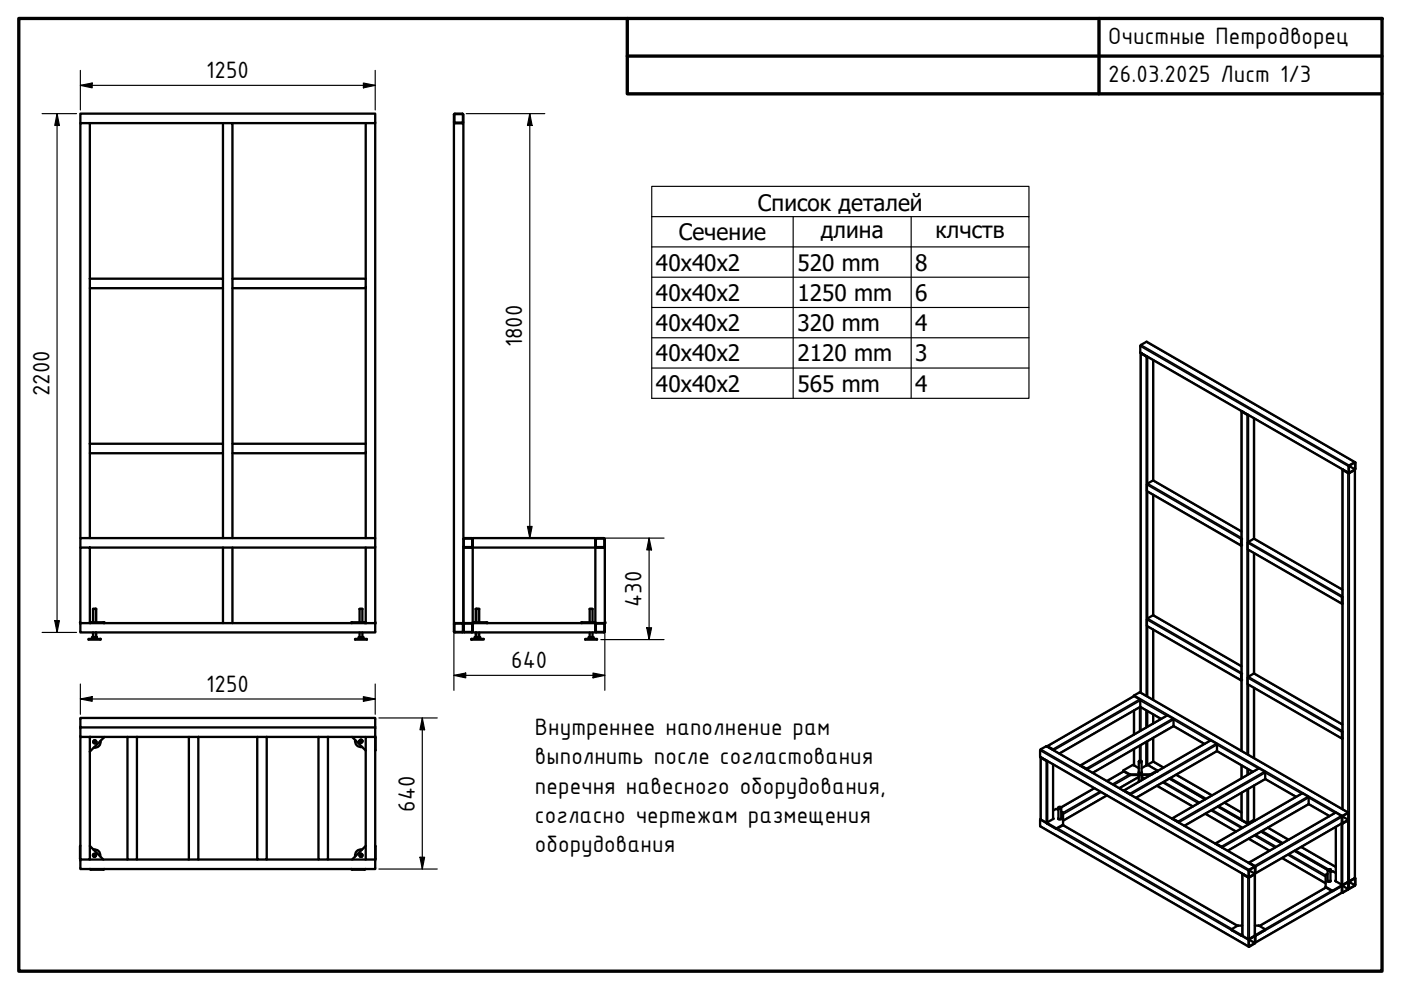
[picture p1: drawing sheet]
<svg xmlns="http://www.w3.org/2000/svg" width="297mm" height="210mm" viewBox="0 0 297 210" stroke-linecap="round" stroke-linejoin="round" font-family="sans-serif">
<!-- layer: Visible (ISO) -->
<g fill="none" stroke="#000" stroke-width=".49">
<path d="M17 26.1v-2h62.6v2M19 26.1h28.3M47.3 26.1h2v33M47.3 26.1v33M49.3 26.1h28.2M77.5 26.1h2.1v88M77.5 26.1v33M96.2 24.3v1.6l.2 .2M96.2 26.1h2v106h-2zM96.3 24.3l.1 1.7M96.4 24.1l-.2 .2M96.4 24.2l-.1 .1"/>
<path d="M96.4 24.2h1.6M96.4 24.1h1.6M96.4 26h1.6M98 24.2l.1 .1M98 24.1l.2 .2M98.1 25.9l-.1 .1M98.1 24.3v1.6M98.2 25.9l-.2 .2M98.2 24.3v1.6M19 59.1v-33h-2v88M19 59.1h28.3v2h-28.3zM49.3 59.1h28.2v2h-28.2z"/>
<path d="M19 61.1v33M47.3 61.1v33M49.3 61.1v33M77.5 61.1v33M241.9 74.9l1.2 .7M243.2 75.6l-1.4-.8v72.1M244.5 76.3v25.5M19 94.1h28.3v2h-28.3zM19 96.1v18M47.3 96.1v18M49.3 94.1h28.2v2h-28.2zM49.3 96.1v18"/>
<path d="M77.5 96.1v18M263.3 87.2l1.2 .7M264.6 88l-1.4-.8v72M265.9 88.7v25.5M284.7 99.6l1.2 .7M286 98.8l1.3-.7v1.4l-1.2 .7zM286 98.7l1.2-.7 .2 .1-.1 1.4-1.3 .8zM287.3 99.6l-.1 86.6M287.3 98l-44.2-25.5-1.3 .7v1.6l44.2 25.5M17 116.1v-2h62.6v2M17 116.1h2v16h-2zM19 116.1h58.5"/>
<path d="M47.3 116.1v16M49.3 116.1v16M77.5 116.1h2.1v16h-2.1zM98.2 115.9l.2 .2h1.6M98.2 116.1h2v16h-2zM98.3 114.3v1.6M98.4 115.9l1.6 .1M98.4 114.2h1.6M98.4 114.1h1.6M98.4 114.2v.1M98.4 114.1l-.2 .2M100 114.1l.2 .2"/>
<path d="M100 114.2l.1 .1M100.1 115.9l-.1 .1M100.1 114.3v1.6M100.2 115.9l-.2 .2M100.2 114.1h26v2h-26zM126.2 115.9l.2 .2M126.3 114.3v1.6M126.3 115.9l1.7 .1M126.4 114.1l-.2 .2M126.4 114.2l-.1 .1M126.4 114.2h1.6M126.4 114.1h1.6"/>
<path d="M128 114.1l.2 .2M128 114.2l.1 .1M128.1 115.9l-.1 .1M128.1 114.3v1.6M128.2 114.3v1.6M128.2 115.9l-.2 .2M244.5 104.9v25.6M263.2 115.6h.1M263.2 114.1v1.6M263.2 112.7l-18.7-10.9-1.3 .8v1.6l20 11.5M263.2 114.2v.1M265.9 117.3v25.5"/>
<path d="M286.1 100.3h-.3l-1.2-.8v72.1M17 131.9v2.2h62.6v-2.2M19 131.9h3.1v.2h-3v-.2M19 132.1h.1M19.5 135.5h.1M19.6 135.1h.9v.3M19.7 129.1h.6v2.8M19.7 129.1h.7M19.7 129.1v2.8M19.7 134.1v1M19.9 135.1v.3M20.3 129.1h.1"/>
<path d="M20.3 134.1v1M20.4 135.4v-.3h.1v.3M20.4 134.1v1h-.9v.3M20.4 129.1v2.8M20.5 135.4v.1M20.5 135.4l-1 .1M21.3 135.5v.1h-2.5v-.1h2.5v.1M22.1 131.9l.1 .2M22.1 132.1h52.4M75.3 135.5h2.5v.1h-2.5zM76 135.4h1.1M76 135.4v-.3h.3v.3"/>
<path d="M76 135.4l.1 .1M76.1 135.1h.9M76.2 129.1h.6M76.2 129.1v2.8M76.2 134.1v1M76.3 135.1h.5v.3M76.8 135.1h.3v.3M76.8 129.1v2.8M76.8 134.1v1M77.1 135.4l-.1 .1M77.5 131.9v.2h-3v-.2h3M77.5 132.1h.1"/>
<path d="M96.4 132.1l-.2 .2v1.6l.2 .2M96.4 132.2v1.8M96.4 132.2h1.6M96.4 134h1.6M96.4 134.1h1.6M98 132.2l.1 .1M98 132.1l.2 .2M98.1 133.9l-.1 .1M98.1 132.3v1.6M98.2 133.9l-.2 .2M98.3 132.3v1.6M98.4 133.9l1.6 .1"/>
<path d="M98.4 132.1h1.6M98.4 132.2h1.6M98.4 132.2v.1M98.4 132.1l-.2 .2 .1 1.7 1.7 .1M100 132.2v1.8M100 132.1l.2 .2M100 135.5h2.6v.1h-2.6zM100 135.5h-.1l.1 .1M100.2 133.9l-.2 .2M100.2 133.9v.2h26v-.2M100.2 131.9h.2v.2M100.4 131.9h2.9v.2"/>
<path d="M100.6 135.4h.2M100.6 135.4l.1 .1M100.7 135.1h1M100.8 135.4l.1 .1M100.8 135.4v-.3h1l-.1 .4M100.8 135.1h-.2v.3M100.9 129.1h.7M100.9 129.1v2.8M100.9 134.1v1M101 134.1v1M101 129.1h-.1M101 135.1v.3"/>
<path d="M101.6 135.1v.3M101.6 129.1h-.6v2.8M101.6 129.1v2.8M101.6 134.1v1M101.8 135.4l-.9 .1M123.3 131.9h2.9v.2h-2.9zM123.3 132.1h-23.1v1.8M124.1 135.5h2.5v.1h-2.5zM124.8 135.5h.1M124.9 135.5h.9M125 135.4v-.3h-.2l.1 .4M125 129.1h.6"/>
<path d="M125 129.1v2.8M125 134.1v1M125.4 135.1v.3M125.6 129.1v2.8M125.6 134.1v1M125.7 135.1h-.8h.9v.3M125.8 135.5h.1M126.2 133.9l.2 .2h1.6M126.2 131.9v-15.8h2v16h-2v1.8M126.4 132.1l-.2 .2M126.4 132.2v1.8h1.6M126.4 132.2h1.6"/>
<path d="M128 132.1l.2 .2v1.6l-.2 .2M128 132.2v1.8M128.2 131.9h.2v.2h-.2M244.5 133.5v14.9M284.6 126.6v1.4M284.6 125l-18.7-10.8-1.4 .9 .1 1.4 20 11.6M284.6 126.5v1.6M17 156.2h2v26h-2zM17 152.2h62.6v2h-62.6zM17 154.2v2M19 156.2h8M19.1 159.3h-.1"/>
<path d="M19.2 156.2l-.2 .2M21.3 157a1.25 1.25 0 0 1-1.4 1.5M22.1 156.3l-3 3M22.1 156.3h.1M27 156.2h2v26h-2zM29 156.2h11M40 156.2h2.1v26h-2.1zM42.1 156.2h12.4M54.5 156.2h2.1v26h-2.1zM56.6 156.2h10.9M67.5 156.2h2v26h-2zM69.5 156.2h8"/>
<path d="M74.6 156.2l2.9 2.9M75.3 156.9a1.25 1.25 0 0 0 1.5 1.5M77.5 156.2h2.1v26h-2.1zM79.5 156.3l.1 .1M79.6 154.2v2M79.6 156.4l-.1 2.8M222 158.3l1.3 .7M222 158.2l18.4-10.6 1.3 .8v1.5l-17.1 9.9M240.3 147.6l1.4-.8 44.2 25.5M240.4 150.6v5.2M240.4 158.8v3.4M241.7 149.9h.1"/>
<path d="M241.7 149.9l4.5 2.5M243.1 150.6v3.6M243.1 157.3v4.9M244.5 156.5v4.9l-1.4 .8M244.5 151.4v2M248.8 154l6.5 3.7M258 159.2l7.6 4.5M263.2 144.1v.1M263.2 142.7v1.6M263.2 141.3l-18.7-10.8-1.3 .7v1.6l20 11.5M263.2 142.8h.1M265.9 145.8v14.9"/>
<path d="M284.6 155.2v1.3M284.6 153.6l-18.7-10.8-1.4 .9 .1 1.4 20 11.5M284.6 155v1.6M17 179.3v2.8M19 179.4l2.9 2.8M77.5 179.4l-2.9 2.8M79.5 179.3l.1 2.8M220.6 173.6v1.6l44.2 25.5M220.6 160.6v13.1l3.3 2 1.5-.7M220.6 160.5l1.4 .9M220.7 160.6h.1M221.9 161.3h.1"/>
<path d="M223.3 173.5v.1M223.3 173.6h.1M223.3 162.1v11.5M223.3 173.6l-1.3 .9 1.9 1.1 1.5-.8M224.4 171.7l-.5-.2-.6 .4M224.4 173.5a.3 .3 0 0 0 .3 .3 .3 .3 0 0 0 .3-.3M224.4 171.5l-.2 .1M224.4 173.6h.1M224.4 171.2v2.5M224.5 171.1a.23 .23 0 0 0 .2 .3 .23 .23 0 0 0 .2-.3 .21 .21 0 0 1-.2 .3 .21 .21 0 0 1-.2-.3h.4M224.9 171.1h.1M225 172l.4 .3v2.7"/>
<path d="M225 173.6h.1M225 171.2v2.5M225.4 174.9l37 21.4M229.1 162.4h.1M229.2 162.4l1.1 .7M230.4 163.1l-1.4-.8 18.5-10.6 1.3 .7v1.6l-17.1 9.9M232 167.1l-7 4.1M234.7 168.7l-9.3 5.3M238.2 163.4v.1M238.2 167.6l1.4 .8M238.2 163.5l-3.5 2.1M238.3 167.6l18.3-10.6 1.4 .8v1.5l-17.1 9.9"/>
<path d="M238.3 167.7l1.2 .7M240.4 162.2h.1M240.4 162.2l.1 .1M241.4 162.9l-1.3-.7-1.9 1.2 1.3 .8h4.4l1.4-.8-1.9-1.2-1.4 .7M241.4 163.7a.3 .3 0 0 0 .3 .3 .3 .3 0 0 0 .3-.3M241.4 164.7l-4.1 2.4M241.4 163.8h.1M241.4 161.5v2.4M241.4 164.3v1.5M241.5 161.3v.1M241.9 161.3a.21 .21 0 0 1-.1 .3 .21 .21 0 0 1-.3-.2M242 164.7l.6 .4"/>
<path d="M242 163.8h.1M242 161.5v2.4M242 164.3v1.1M243.1 162.2l-.1 .1M244.5 161.4l2.2 1.3M245.3 163.4v.1l-1.4 .8h-4.3l-1.4-.8M245.3 166.6l7.6 4.4M247.9 165.1l7.7 4.4M248.5 173.6l1.4 .7M248.5 173.5l18.4-10.6 1.4 .8v1.5l-17.2 9.9M248.6 173.6h.1M248.6 173.6l1.2 .7"/>
<path d="M249.4 164.3l7.6 4.3M255.6 172.5l6.5 3.8M257.7 178.9l1.3 .8M257.7 178.8l18.4-10.6 1.4 .9-.1 1.4-17.1 9.9M257.8 178.9l1.2 .7M258.2 171l6.5 3.8M259.6 170.2l3.6 2.1M263.2 162.3v2.7M264.7 177.8l4.4 2.6M265.9 166.5v7.3l-1.2 .7-1.5-.8v-5.6M265.9 173.8l.2 .2M267.4 176.3l4.4 2.6"/>
<path d="M268.3 165.2l6.5 3.7M268.8 175.5l4.4 2.5M275.9 179.6l7.3 4.2M277.5 170.5l4.4 2.5M283.2 175.3v11.5M284.5 173.2l-.1-.2-1.3-.7-18.3 10.6M284.5 174.5l-18.4 10.7M284.5 173.2l.2-.2 1.2-.7v1.5l-1.2 .8M284.5 174.5l.2 .1M284.5 173.2v1.3M284.5 174.6h.1M284.7 173l1.2-.6v1.4l-1.3 .7z"/>
<path d="M284.7 174.6h-.3M285.9 173.9v13M17 182.1v.1M19 182.2h8M19.1 184.2l.1 .2h2.7M19.8 180.1a1.25 1.25 0 0 1 1.4 1.5M22.1 184.2l-.2 .2M29 182.2h11M42.1 182.2h12.4M56.6 182.2h10.9M69.5 182.2h8M74.5 184.2l.2 .2"/>
<path d="M74.6 184.4h2.7M76.8 180.1a1.25 1.25 0 0 0-1.5 1.5M77.5 184.2l-.2 .2M79.6 182.1v2.2h-62.6v-2.1M261.1 197.1l.1 .1 1.9 1.1 .3-.1M263.4 185.3v13.1l1.3 .7h.2M263.4 196.3h-1l-1.3 .7 2 1.2 .3-.1M263.4 185.2l1.2 .8h.3M263.5 185.3l1.2 .7M264.8 183l1.2 .6 .1 .2M264.8 183l1.2 .7M264.8 199.2l1.3-.7v1.4l-1.3 .8z"/>
<path d="M264.9 184.5l1.2-.7v1.4l-1.3 .7zM266 198.4l.1 .1M266 198.4l-1.1 .7M266.1 198.3v.2M266.1 198.4h-.1M266.1 196.3h.8l1.3 .8M266.1 185.3v13.1M266.1 198.4h.1M266.1 198.2h.1M266.1 198.3h.1M266.1 183.7l-44.2-25.5-1.3 .8v1.5l44.2 25.5M266.1 183.8l-.1-.1-1.3 .9v1.4h.2"/>
<path d="M266.1 183.8v1.5l-1.2 .7M266.1 198.5v1.5l-1.3 .7-.1-1.4 .2-.2M268.2 197.1l-1.9 1.1h-.2M268.2 197.1v.1l-2.1 1.1M271.8 181.9l9.3 5.4M274.5 180.4l7 4v2.4M281.1 188.2l-14.1 8.1M281.5 185.3l-.4 .2v2.7l1.4 .7 2-1.1M281.5 186.7a.3 .3 0 0 0 .3 .3 .3 .3 0 0 0 .3-.3M281.6 184.3a.23 .23 0 0 0 .2 .3 .23 .23 0 0 0 .2-.3M281.6 184.4l.3-.1a.21 .21 0 0 1-.1 .3 .21 .21 0 0 1-.2-.2zM281.6 184.3h.1"/>
<path d="M282.1 184.9l.4-.2 .7 .4M282.1 184.8l.1 .1M282.1 184.5v2.3M283.2 186.8l1.3 .9-1.9 1.1-1.5-.8M283.2 186.7v.1M283.2 186.8h.1M284.5 187.8v.1M284.5 189.2l-18.4 10.7M284.5 187.6v.2M284.5 187.9v1.3M284.5 189.3h.1M284.6 187.8l1.3-.7v1.4l-1.2 .7z"/>
<path d="M284.7 187.6l-.2 .3M284.7 187.6l-.2 .1M285.8 187l.1 .1M285.8 187l-1.1 .6M285.9 186.9l-.1 .1M285.9 187h.1M285.9 188.4v.2l-1.2 .7-.2-.1M285.9 187.1v1.3M285.9 188.5h.1M286 187l1.3-.7-.1 1.4-1.1 .7zM286.1 186.8l-.2 .3M286.1 186.8l-.2 .1"/>
<path d="M287.2 186.2l.2 .1-.1 1.4-1.3 .8-.1-.1M287.2 186.2l-1.1 .6M287.3 186.2h.1"/>
<circle cx="20.1" cy="157.3" r=".34"/>
<circle cx="20.1" cy="157.3" r=".3"/>
<circle cx="20.1" cy="157.3" r=".26"/>
<circle cx="76.5" cy="157.1" r=".26"/>
<circle cx="76.5" cy="157.1" r=".3"/>
<circle cx="76.5" cy="157.1" r=".34"/>
<circle cx="241.8" cy="161.5" r=".21"/>
<circle cx="20" cy="181.3" r=".34"/>
<circle cx="20" cy="181.3" r=".3"/>
<circle cx="20" cy="181.3" r=".26"/>
<circle cx="76.5" cy="181.3" r=".26"/>
<circle cx="76.5" cy="181.3" r=".3"/>
<circle cx="76.5" cy="181.3" r=".34"/>
</g>
<!-- layer: Visible Narrow (ISO) -->
<g fill="none" stroke="#000" stroke-width=".35">
<path d="M241.8 73.4l44.1 25.5M241.8 74.7l44.1 25.5M241.9 74.9v72M241.9 73.1l44.2 25.6M243 75.6v71.9M243 72.5l44.2 25.5M243.1 75.5v.1M243.3 75.7v26.8l19.9 11.5M244.4 76.3v25.6l18.8 10.8M263.3 87.3v71.9M264.4 87.9v72M264.5 87.9h.1"/>
<path d="M264.7 88v26.9l19.9 11.5M265.8 88.7v25.5l18.8 10.9M284.7 99.6v72M286 98.8l1.2 .8M286.1 98.7l1.2 .7M287.2 98.1h.1M287.2 99.6v86.6M243.2 104.1l19.9 11.5M243.2 102.8l19.9 11.5M243.3 104.2v26.9l19.9 11.5M244.4 104.9v25.6l18.8 10.8M264.5 115.1l20 11.5"/>
<path d="M264.5 116.5l20 11.5M264.7 116.6v26.9l19.9 11.5M265.8 117.2v25.6l18.8 10.9M285.8 100.3v71.9M285.9 100.2v.1M286 100.2h.1M286.1 100.3v86.5M243.2 132.7l19.9 11.5M243.2 131.4l19.9 11.5M243.3 132.8v14.9M244.4 133.5v14.8M284.6 127.9h.1"/>
<path d="M284.6 126.6h.1M220.5 159.1l44.2 25.5M220.7 158.9l44.2 25.5M221.8 158.2l44.2 25.5M222.1 158.3h.1M223.2 159h.1M240.5 147.6l-18.4 10.6M240.5 147.4l44.2 25.6M240.5 150.6v5.1M240.5 158.8v3.5M241.6 148.3l-18.4 10.6M241.6 146.8l44.2 25.5"/>
<path d="M241.6 150v5M241.6 158.1v3.2M241.9 150v4.9M241.9 158v3.3M243 150.6v3.6M243 157.3v5M243.3 157.1v5l2.2 1.3M243.3 150.8v3.3M244.4 156.5v5l2.2 1.3M244.4 151.4v2M246.2 152.4l-4.4-2.6-17.3 9.9M247.3 151.7l-5.5-3.2-18.4 10.6"/>
<path d="M247.5 151.7l-18.3 10.6M248.7 152.3l-18.4 10.6M255.4 157.7l-6.6-3.8-17.2 9.9M256.5 157.1l-7.7-4.5-18.3 10.6M256.8 157l-18.4 10.6M257.9 157.7l-18.4 10.6M264.5 145l20 11.6M264.5 143.7l20 11.5M264.7 145.2v14.9M265.8 145.8v14.9M284.6 156.5h.1M284.6 155.2h.1"/>
<path d="M220.5 160.4l44.2 25.5M220.5 173.8l44.2 25.5M220.5 175.1l44.2 25.5M220.7 160.7v13M221.8 161.3v13.1M221.9 161.3h.1M222 174.5v.1M222.1 161.4v12.9M223.2 162v11.7M223.3 173.5v.1M223.9 175.6v.1M224.1 175.6v.1"/>
<path d="M224.2 175.6l37 21.4M224.4 171.6l-.1 .1M225.4 174.9l36.9 21.4M232.1 167.1l-7.1 4.1M233.2 167.8l-7.8 4.5M233.5 168l-8.1 4.6M234.6 168.6l-9.2 5.4M238.2 163.4l.1 .2-3.6 2M238.4 167.7h-.1M239.4 164.2l-3.5 2.1M239.5 168.3h.1M239.5 164.1v.2"/>
<path d="M239.6 164.2v.1M239.8 164.3l-3.7 2.1M241.4 164.7l-4.1 2.4M242 164.7l.7 .3M243.7 164.3l.1 .1M243.9 164.2v.1M244 164.1v.2M245.3 163.4v.1M245.4 166.6l7.5 4.4M246.5 165.9l7.6 4.4M246.8 165.8l7.6 4.3M247.9 165.1l7.6 4.4"/>
<path d="M248.2 165l7.6 4.3M249.3 164.3l7.6 4.4M255.6 172.5l6.5 3.8M256.7 171.8l6.5 3.8M257 171.7l6.5 3.8M257.8 178.9h.1M258.1 171l6.6 3.8M258.4 170.9l4.8 2.7M258.9 179.6h.1M259.6 170.2l3.6 2.1M263.3 162.3v2.7M263.3 168.1v5.7"/>
<path d="M264.4 162.9v1.4M264.4 167.4v7.1M264.7 167.3v7.2l.3 .1M264.7 163.1v1.1M264.8 177.8l4.4 2.5M265.7 163.6l-7.7-4.4-17.2 9.9M265.8 166.6v7.2l.3 .2M265.9 177.2l4.4 2.5M266.2 177l4.4 2.5M266.8 162.9l-8.8-5-18.3 10.6M267 162.9l-18.4 10.6M267.3 176.4l4.4 2.5"/>
<path d="M267.6 176.2l4.4 2.5M268.1 163.6l-18.4 10.6M268.7 175.5l4.5 2.6M274.8 168.9l-6.5-3.8-17.2 9.9M275.8 179.6l7.4 4.3M276 168.3l-7.7-4.5-18.4 10.6M276.2 168.2l-18.4 10.6M277.3 168.9l-18.4 10.6M281.9 173l-4.4-2.6-17.2 9.9M283.1 172.4l-5.6-3.3-18.4 10.6M283.2 172.3l-18.3 10.6M283.2 175.3v11.6"/>
<path d="M284.4 173l-18.4 10.6M284.4 174.7v12.8M284.5 173.2l-18.4 10.6M284.5 174.5l-18.4 10.6M284.6 173.2l1.2 .6M284.6 174.5h.1M284.7 173l1.2 .7M284.7 174.6v13M285.8 172.4h.1M285.8 174v13M261.2 197.1v.1M263.1 198.2v.1"/>
<path d="M263.3 198.2v.1M263.5 185.4v13M264.6 186v13.1M264.7 185.9v.1M264.8 185.9h.1M264.8 184.6l1.2 .7M264.8 199.3l1.2 .7M264.9 183h.1M264.9 186v13.1M264.9 184.5l1.2 .7M264.9 199.2l1.2 .6M266 183.8l.1 .1"/>
<path d="M266 198.5h.1M266 185.4v13M266.1 198.2v.1M266.3 198.2v.1M268.2 197.1v.1M271.9 181.9l9.2 5.3M273 181.2l8.1 4.7M273.3 181.1l7.8 4.5M274.4 180.4l7.1 4.1M274.7 180.3l7 4M281.1 188.1v.1M281.2 188.2l-14.1 8.2"/>
<path d="M282.1 184.9h.1M282.1 184.5l.3 .2M282.3 188.9l-14.1 8.1M282.4 188.8v.1M282.6 188.8v.1M283.2 186.7v.1M284.5 187.7v.1M284.5 187.9l-18.4 10.6M284.5 189.2l-18.4 10.6M284.6 189.2h.1M284.6 187.9l1.2 .7M284.7 187.7l1.2 .7"/>
<path d="M285.8 187.1h.1M286 188.3l.1 .1M286 187l1.2 .7M286.1 186.9l1.2 .7M287.2 186.3h.1M264.8 200.6h.1"/>
</g>
<g fill="#000">
<circle cx="242" cy="74.9" r=".18"/>
<circle cx="263.3" cy="87.2" r=".18"/>
<circle cx="284.7" cy="99.6" r=".18"/>
<circle cx="263.2" cy="115.6" r=".18"/>
<circle cx="263.2" cy="114.3" r=".18"/>
<circle cx="263.2" cy="144.1" r=".18"/>
<circle cx="263.2" cy="142.8" r=".18"/>
<circle cx="220.7" cy="160.6" r=".18"/>
<circle cx="229.2" cy="162.4" r=".18"/>
<circle cx="230.3" cy="163.1" r=".18"/>
<circle cx="244.1" cy="164.2" r=".18"/>
<circle cx="245.2" cy="163.6" r=".18"/>
<circle cx="248.6" cy="173.6" r=".18"/>
<circle cx="249.7" cy="174.3" r=".18"/>
<circle cx="263.5" cy="185.3" r=".18"/>
<circle cx="266" cy="183.7" r=".18"/>
</g>
<!-- layer: Visible (ISO) -->
<g fill="#000">
<circle cx="243.1" cy="162.3" r=".25"/>
<circle cx="245.3" cy="163.5" r=".25"/>
<circle cx="282" cy="184.3" r=".25"/>
</g>
<!-- layer: Symbol (ISO) -->
<path d="M138.2 45.9v-6.4h80v6.4M138.2 45.9h80v6.5M138.2 45.9v38.6h80v-32.1M138.2 52.4h80M138.2 58.8h80M168.2 45.9v38.6M193.2 45.9v38.6M138.2 65.2h80M138.2 71.6h80M138.2 78h80" fill="none" stroke="#000" stroke-width=".25"/>
<!-- layer: Border (ISO) -->
<path d="M4 3.9h289v202h-289zM133 3.9v16h160M133 11.9h160M233 3.9v16" fill="none" stroke="#000" stroke-width=".71"/>
<!-- layer: Dimension (ISO) -->
<g fill="none" stroke="#000" stroke-width=".25">
<path d="M17 18.1l2.5-.5v1zM17 18.1h62.6M17 14.9v8.4M77 17.6l2.6 .5-2.6 .5zM79.6 14.9v8.4M8.9 24.1h7.3M12.1 24.1l.5 2.5h-1zM12.1 24.1v110M98.8 24.1h16.7M112.3 24.1l.5 2.5h-1zM112.3 24.1v90M111.8 111.6h1l-.5 2.5z"/>
<path d="M127 114.1h13.8M137.6 114.1l.5 2.5h-1zM137.6 114.1v21.5M8.9 134.1h7.3M11.6 131.6h1l-.5 2.5zM96.2 132.9v13.5M127.4 135.6h13.4M128.2 132.9v13.5M137.1 133.1h1l-.5 2.5zM17 148.2l2.5-.5v1zM17 145v6.4M17 148.2h62.6"/>
<path d="M77 147.7l2.6 .5-2.6 .5zM79.6 145v6.4M80.3 152.2h12.4M89.5 152.2l.5 2.5h-1zM89.5 152.2v32.1M96.2 143.2l2.5-.5v1zM96.2 143.2h32M125.7 142.7l2.5 .5-2.5 .5zM80.3 184.3h12.4M89 181.8h1l-.5 2.5z"/>
</g>
<g fill="#000">
<path d="M17 18.1l2.5-.5v1zM77 17.6l2.6 .5-2.6 .5zM12.1 24.1l.5 2.5h-1zM112.3 24.1l.5 2.5h-1zM111.8 111.6h1l-.5 2.5zM137.6 114.1l.5 2.5h-1zM11.6 131.6h1l-.5 2.5zM137.1 133.1h1l-.5 2.5zM17 148.2l2.5-.5v1zM77 147.7l2.6 .5-2.6 .5zM89.5 152.2l.5 2.5h-1zM96.2 143.2l2.5-.5v1z"/>
<path d="M125.7 142.7l2.5 .5-2.5 .5zM89 181.8h1l-.5 2.5z"/>
</g>
<g font-size="5.4">
<text x="235" y="9.4">Очистные Петродворец</text>
<text x="43.7" y="16.5">1250</text>
<text x="235" y="17.4">26.03.2025 Лист 1/3</text>
<text x="110.7" y="73.7" transform="rotate(-90 110.7 73.7)">1800</text>
<text x="10.5" y="84" transform="rotate(-90 10.5 84)">2200</text>
<text x="136" y="128.7" transform="rotate(-90 136 128.7)">430</text>
<text x="108.4" y="141.6">640</text>
<text x="43.7" y="146.6">1250</text>
<text x="113.4" y="155.8">Внутреннее наполнение рам</text>
<text x="113.4" y="162">выполнить после согластования</text>
<text x="87.9" y="172.1" transform="rotate(-90 87.9 172.1)">640</text>
<text x="113.4" y="168.3">перечня навесного оборудования,</text>
<text x="113.4" y="174.5">согласно чертежам размещения</text>
<text x="113.4" y="180.7">оборудования</text>
</g>
<g font-size="4.8">
<text x="160.7" y="44.7">Список деталей</text>
<text x="143.9" y="50.9">Сечение</text>
<text x="174" y="50.5">длина</text>
<text x="198.3" y="50.5">клчств</text>
<text x="139.1" y="57.4">40x40x2</text>
<text x="169.1" y="57.4">520 mm</text>
<text x="194.1" y="57.4">8</text>
<text x="139.1" y="63.8">40x40x2</text>
<text x="169.1" y="63.8">1250 mm</text>
<text x="194.1" y="63.8">6</text>
<text x="139.1" y="70.2">40x40x2</text>
<text x="169.1" y="70.2">320 mm</text>
<text x="194.1" y="70.2">4</text>
<text x="139.1" y="76.6">40x40x2</text>
<text x="169.1" y="76.6">2120 mm</text>
<text x="194.1" y="76.6">3</text>
<text x="139.1" y="83">40x40x2</text>
<text x="169.1" y="83">565 mm</text>
<text x="194.1" y="83">4</text>
</g>
</svg>
